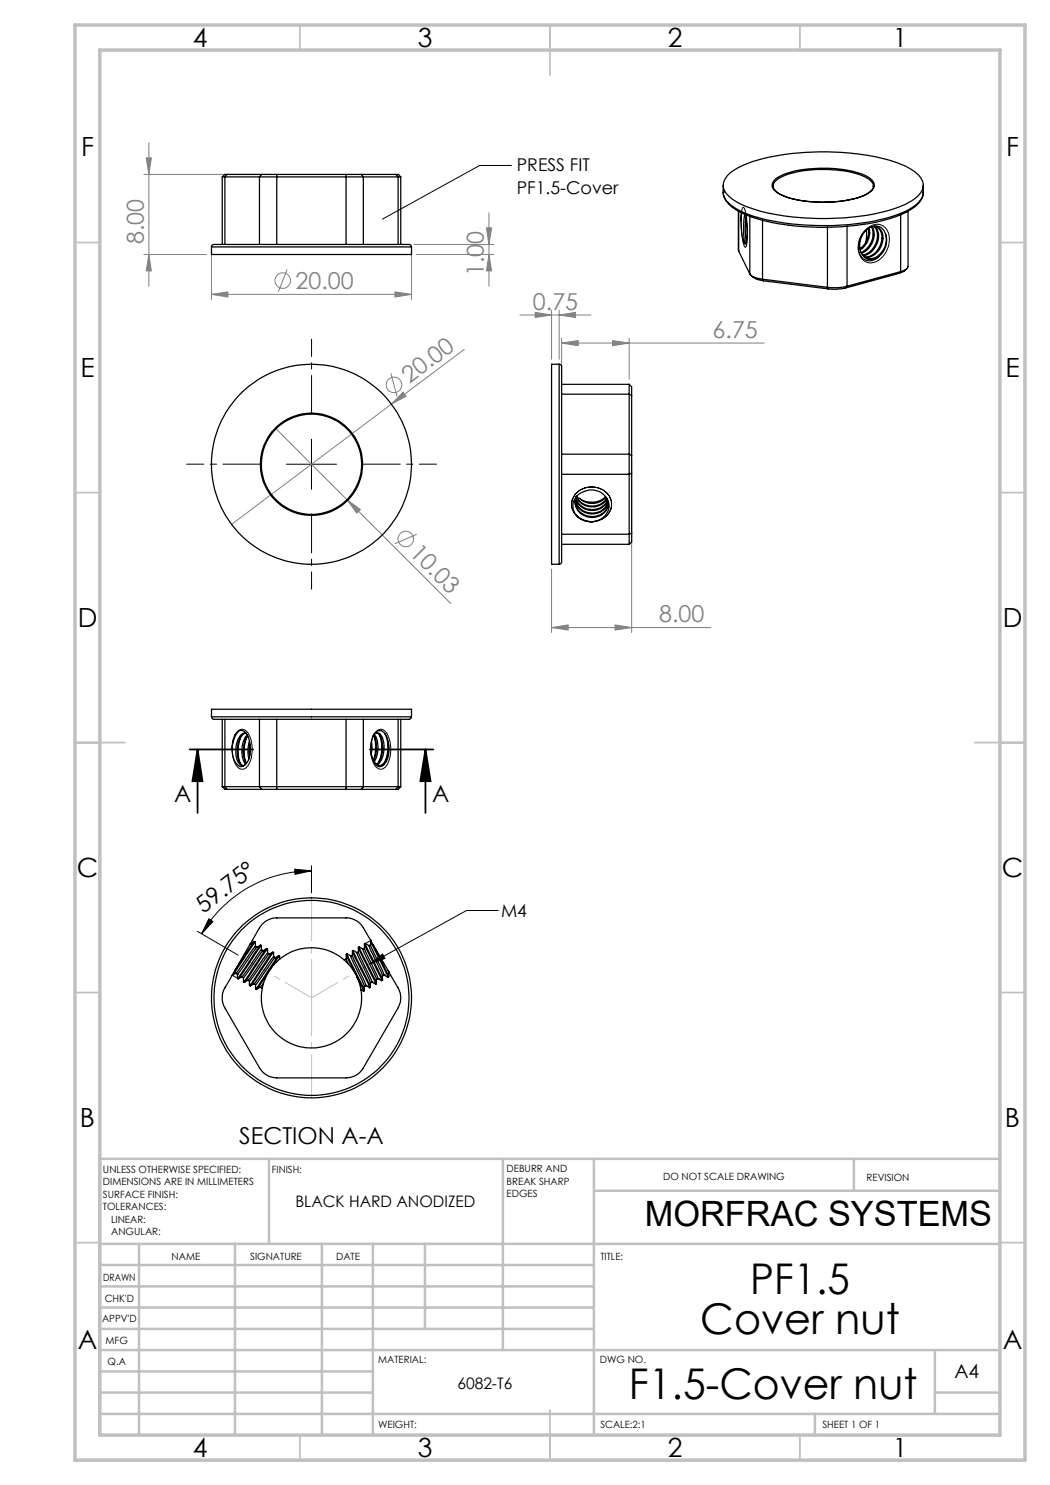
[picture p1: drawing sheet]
<svg xmlns="http://www.w3.org/2000/svg" width="210mm" height="297mm" viewBox="0 0 210 297" stroke-linecap="round" stroke-linejoin="round" font-family="sans-serif">
<g fill="none" stroke="#808080" stroke-width=".2">
<path d="M28.8 34.9h25.6M29.2 31.6h1.1l-.5 3.3zM29.8 28.5v28.8M28.8 50.9h12.5M29.8 50.9l.5 3.3h-1.1zM42.3 58.9l3.3-.5v1zM42.3 49.9v10M42.3 58.9h40M57.4 53.9l-1.7 4.4M79 58.4l3.3 .5-3.3 .5zM82.3 49.9v10M82.8 48.9h16"/>
<path d="M83.3 50.9h15.5M97.3 45.6h1l-.5 3.3zM97.8 42.5v14.8M97.8 50.9l.5 3.3h-1zM78.2 74.7l1.2 4.6M80.6 78.5l.6 .8-2.9 1.5zM92.9 69.9l-46.6 35M104 63h14.2M107 62.5l3.3 .5-3.3 .5zM110.3 62v9.9M111.8 63l3.3-.5v1zM111.8 62v9.9"/>
<path d="M112.3 68.6l3.3-.5v1zM112.3 67.6v8.2M112.3 68.6h40.6M122.5 68.1l3.3 .5-3.3 .5zM125.8 67.6v8.2M55.2 85.8l14.2 14.1M69.4 99.9l2.7 2-.7 .7zM69.4 99.9l20.8 20.8M126.3 91.9v34.6M83.4 106.9l-4.4 1.9M110.3 113.8v12.7M110.3 125.5l3.3-.5v1z"/>
<path d="M110.3 125.5h31.8M123 125l3.3 .5-3.3 .5z"/>
<circle cx="56.5" cy="56.1" r="1.55"/>
<circle cx="78.8" cy="77" r="1.55"/>
<circle cx="81.2" cy="107.8" r="1.56"/>
</g>
<path d="M37.9 149.9h12.7M39.5 149.9l1 6.3h-2zM39.5 149.9v12.7M74 149.9h12.7M85.1 149.9l1 6.3h-2zM85.1 149.9v12.7" fill="none" stroke="#000" stroke-width=".35"/>
<g fill="none" stroke="#000" stroke-width=".2">
<path d="M148.5 41.6l.2-.2a7.8 7.8 0 0 1 .8 4v1.1a4.9 4.9 0 0 1-.4 3 3.8 3.8 0 0 1-.7-2.6l-.2-1.9a8.3 8.3 0 0 1 .3-3.4zM173.3 45.8a2.51 2.51 0 0 1 4.3 .6 4.7 4.7 0 0 1-3.5 6.2 2.75 2.75 0 0 1-2.4-3.3l.3-1.6 .6-1.1zM57.3 92.8h10M62.3 87.8v10.1M115.3 98.6a4.2 4.2 0 0 1 6.9 1.5 3.7 3.7 0 0 1-4.4 4.2 3.4 3.4 0 0 1-3.1-1.9 3.4 3.4 0 0 1 .4-3.6zM47.6 146.2a1.38 1.38 0 0 1 2.2 .8 6.5 6.5 0 0 1-.5 6.5 1.32 1.32 0 0 1-2.2-.6 6.5 6.5 0 0 1 .5-6.7zM75.2 146.3a1.4 1.4 0 0 1 1.4-.4 1.4 1.4 0 0 1 1 1.1 6.4 6.4 0 0 1-.6 6.5 1.35 1.35 0 0 1-2.2-.8 6.5 6.5 0 0 1 .4-6.4zM58.9 173.8l3.4 .4-3.3 .7zM62.3 174.2a25.4 25.4 0 0 0-22 12.6M62.3 173.1v5.5M39.5 186.3l8.1 4.7M41.8 183.8l.8 .5-2.3 2.5z"/>
<path d="M46.5 195l1 .6M50.4 188.1l.5 .2M73.9 192.8l2.6-2 .5 .9zM74.1 188.1l-1 .6M78.1 195l-.4 .3M99.7 182.1h-6.4l-19.4 10.7"/>
</g>
<path d="M52.3 92.8h-15M62.3 82.8v-15M72.3 92.8h15M62.3 102.8v15" fill="none" stroke="#000" stroke-width=".2" stroke-dasharray="15.2 1.3 1.3 1.3" stroke-dashoffset="7.5"/>
<path d="M62.3 219.6v-40" fill="none" stroke="#c0c0c0" stroke-width=".2" stroke-dasharray="15.2 1.3 1.3 1.3" stroke-dashoffset="6.7"/>
<path d="M62.3 199.6l13.8-8.1M62.3 199.6l-13.8-8.1" fill="none" stroke="#c0c0c0" stroke-width=".2" stroke-dasharray="15.2 1.3 1.3 1.3" stroke-dashoffset="9.1"/>
<g fill="none" stroke="#c0c0c0" stroke-width=".35">
<path d="M60 5v5M110 5v10M160 5v5M15 48.5h5M200 48.5h5M15 98.5h5M200 98.5h5M15 148.5h10M195 148.5h10M15 198.5h5M200 198.5h5M15 248.5h5"/>
<path d="M200 248.5h5M60 287v5M110 282v10M160 287v5"/>
</g>
<g fill="none" stroke="#c0c0c0" stroke-width=".5">
<path d="M53.8 231.8v17M100.6 231.8v38.2M118.8 231.8v55.2M118.8 238.2h81.2M170.8 231.8v6.4M200 231.8h-180v55.2M20 248.8h180M20 257.3h98.8M20 253h98.8M27.8 248.8v38.2M47 248.8v38.2M64.4 248.8v38.2"/>
<path d="M74.6 248.8v38.2M85 248.8v17M20 265.8h98.8M20 261.5h98.8M20 278.5h54.6M20 274.3h54.6M20 270h180M187 278.5h13M187 270v12.8M20 282.8h180M163 282.8v4.2"/>
</g>
<path d="M15 5h190v287h-190zM20 10h180v277h-180z" fill="none" stroke="#c0c0c0" stroke-width=".7"/>
<g fill="#000">
<path d="M85.1 149.9l1 6.3h-2zM39.5 149.9l1 6.3h-2z"/>
<path d="M58.9 173.8l3.4 .4-3.3 .7zM41.8 183.8l.8 .5-2.3 2.5z"/>
</g>
<g fill="#808080">
<path d="M80.6 78.5l.6 .8-2.9 1.5z"/>
<path d="M69.4 99.9l2.7 2-.7 .7z"/>
<path d="M79 58.4l3.3 .5-3.3 .5zM42.3 58.9l3.3-.5v1zM111.8 63l3.3-.5v1zM107 62.5l3.3 .5-3.3 .5z"/>
<path d="M110.3 125.5l3.3-.5v1zM123 125l3.3 .5-3.3 .5zM112.3 68.6l3.3-.5v1zM122.5 68.1l3.3 .5-3.3 .5z"/>
<path d="M97.3 45.6h1l-.5 3.3zM97.8 50.9l.5 3.3h-1zM29.2 31.6h1.1l-.5 3.3zM29.8 50.9l.5 3.3h-1.1z"/>
</g>
<path d="M73.9 192.8l2.6-2 .5 .9z" fill="#000"/>
<g fill="none" stroke="#000" stroke-width=".25">
<path d="M44.4 35.4h.6M44.4 35.4v13.5M45 35.4h6.9M45 35.4v13.5M45.4 34.9h-.5l-.5 .5M45.4 34.9h7M45.4 34.9l-.4 .5M51.9 35.4h20.8M51.9 35.4v13.5M52.4 34.9h3M52.4 34.9l-.5 .5M55.4 34.9h13.8"/>
<path d="M55.4 34.9v14M69.2 34.9h3M69.2 34.9v14M72.2 34.9h7M72.2 34.9l.5 .5M72.7 35.4h6.9M72.7 35.4v13.5M79.2 34.9h.5l.5 .5M79.2 34.9l.4 .5M79.6 35.4h.6M79.6 35.4v13.5M80.2 35.4v13.5"/>
<path d="M144.6 38.4a4.4 4.4 0 0 0 2.6 3.6 31.6 31.6 0 0 0 13.3 3.3 48 48 0 0 0 19.2-2.2 8.6 8.6 0 0 0 4.7-3.5l.2-1.2M144.6 38.4h.1M144.6 38.4a4.4 4.4 0 0 0 2.9 3.5 35.5 35.5 0 0 0 15.3 3.2 42.1 42.1 0 0 0 18.5-2.9 5.4 5.4 0 0 0 3.3-3.4v-.4M144.6 37v1.4M145.6 35a18.1 18.1 0 0 1 8.8-3.7 52.5 52.5 0 0 1 24.7 1.2 9.4 9.4 0 0 1 5.2 3.4 2.7 2.7 0 0 1-.9 3.5 20.5 20.5 0 0 1-9.3 3.5 54 54 0 0 1-23.3-1.1 9.9 9.9 0 0 1-5.8-3.6 2.62 2.62 0 0 1 .6-3.2zM154.6 37.2a3 3 0 0 0 2.3 2.1 25.9 25.9 0 0 0 15.8-.2 2.74 2.74 0 0 0 2-1.9M154.6 37.2a2.6 2.6 0 0 1 2-1.9 24.6 24.6 0 0 1 15.9-.1 2.81 2.81 0 0 1 2.2 2M154.6 37.2h.1M155.1 35.8a15.7 15.7 0 0 1 8.7-2.1 20.7 20.7 0 0 1 9.7 1.6 1.84 1.84 0 0 1 1.2 2.3 6.6 6.6 0 0 1-4.4 2.3 26.1 26.1 0 0 1-13.8-.8 2.65 2.65 0 0 1-2.1-2.2l.3-.6zM174.7 37.2h.1M184.6 37v1.4M42.3 49.4l.1-.4a15.2 15.2 0 0 1 4.5-.1h35l.3 .1 .1 .4"/>
<path d="M42.3 49.4v1.5h40v-1.5M42.3 49.4h40M147.7 42.2v8M147.7 50.2l2.3 4.6M147.7 42.3v7.9M148.2 44.1a10.3 10.3 0 0 0 .7 4.7h.1M148.3 42.5l-.1 1.6M148.4 42.6l-.2 1.5M148.9 42.9l-.2 3 .1 1.8 .2 1M149 48.8h.1M149.1 42.9a13.4 13.4 0 0 1 0 5.8l-.1 .1M149.2 43.5l-.2 2.6 .3 2.3"/>
<path d="M150 54.8a3.5 3.5 0 0 0 2.5 1M150 43.3v11.5M150.2 55.1a3.8 3.8 0 0 0 2.5 1.1M152.5 55.8l13 1.7M152.5 55.8l.2 .4M152.5 44.1v11.7M152.7 56.2l13 1.6M165.5 57.5l.2 .3M165.5 45.4v12.1M169.1 57.6l-1.8 .3-1.6-.1M169.4 57.3l-1.9 .2h-2M169.4 57.3l-.3 .3"/>
<path d="M169.4 45.3v12M172 49.7h.1M173.3 46l-.1 2.4M173.6 45.7a4.1 4.1 0 0 1-1.6 4.1M173.8 45.6a4.1 4.1 0 0 1-1.8 4.4M174.3 45.4a4.1 4.1 0 0 1-2.1 5.1M174.4 45.4a3.9 3.9 0 0 1-2.1 5.3M174.8 45.3a3.7 3.7 0 0 1-.6 4.9l-1 .6-.7 .2M175 45.3a2.15 2.15 0 0 1 .7 2.1 3.8 3.8 0 0 1-3.1 3.7M175.3 45.4a2.93 2.93 0 0 1 .6 3.9 3.3 3.3 0 0 1-3 2.1M175.9 51.2a2.33 2.33 0 0 1-2.8 .4 2.33 2.33 0 0 1-1.2-2.5 3.6 3.6 0 0 1 3-3.8 1.99 1.99 0 0 1 1.7 2.4 3.6 3.6 0 0 1-3.6 3.8M177.1 46.7a2.23 2.23 0 0 0-3.8-.8 4.2 4.2 0 0 0-1 5.5 2.27 2.27 0 0 0 3.6-.2"/>
<path d="M177.1 46.7a4.1 4.1 0 0 1-1.2 4.5M177.1 46.7a4 4 0 0 1-3.1 5.1l-.8-.2M179.8 54.7l-10.7 2.9M180.1 54.3l-10.7 3M180.1 54.3l-.3 .4M180.1 42.9v11.4M181.4 53.8l-.8 .6-.8 .3M181.6 42.2v11.1a1.29 1.29 0 0 1-1.2 .9l-.3 .1M111.8 72.8l.4 .2a8.2 8.2 0 0 1 .1 3.2v36.3l-.2 .3-.3 .1M111.8 72.8h-1.5v40.1h1.5M111.8 72.8v40.1M112.3 78.8h13.5"/>
<path d="M112.3 76.9h13.5M125.8 76.9v1.9M125.8 76.9l.5 .5v1.7M125.8 78.8v12M125.8 78.8l.5 .3M126.3 79.1v12M112.3 90.8h13.5M112.3 94.9h13.5M115.1 99.8a3.5 3.5 0 0 0 3.1 2.3 3.5 3.5 0 0 0 3.3-2M115.1 99.7a3.5 3.5 0 0 0 3.1 2.2 3.5 3.5 0 0 0 3.3-1.9M115.3 99.3a3.2 3.2 0 0 0 .8 3.4 3.2 3.2 0 0 0 3.5 .6 2.57 2.57 0 0 0 1.7-3.7M115.3 99.4a3.5 3.5 0 0 0 6.1 .4"/>
<path d="M115.3 99.3a3.5 3.5 0 0 0 6 .4M115.3 99.3l.1 .1M115.4 99.2l-.1 .2 .6 .3M121.1 99.3a4 4 0 0 1-5.2 .4M121.1 99.4a3.5 3.5 0 0 1-5.2 .3M121.3 99.6a3.8 3.8 0 0 0-3.7-1.5 3.8 3.8 0 0 0-3 2.7 3.4 3.4 0 0 0 4 3.5M121.3 99.6a3 3 0 0 1-2 4.6l-.7 .1M125.8 90.8v4.1M125.8 90.8l.5 .3M125.8 94.9v12M126.3 91.1v3.5M126.3 94.6l-.5 .3"/>
<path d="M126.3 94.6v12M112.3 106.9h13.5M112.3 108.9h13.5M115 100.1a3.5 3.5 0 0 0 3 2.7 3.5 3.5 0 0 0 3.5-2l.1-.3M115 100.3a3.4 3.4 0 0 0 3 3 3.4 3.4 0 0 0 3.6-2.2v-.5M115.1 100a3.4 3.4 0 0 0 3 2.6 3.4 3.4 0 0 0 3.4-2l.1-.2M115.2 103a4.5 4.5 0 0 0 3.4 1.3M125.8 106.9v2M126.3 106.6v1.8l-.5 .5M126.3 106.6l-.5 .3M42.3 143.4l.1 .3a15.2 15.2 0 0 0 4.5 .2h35l.3-.2 .1-.3M42.3 143.4v-1.6h40v1.6"/>
<path d="M42.3 143.4h40M44.4 157.3h.6M44.4 157.3l.5 .6h.5M44.4 143.9v13.4M45 143.9v13.4M45 157.3h6.9M45 157.3l.4 .6M45.4 157.9h7M46.4 149.9a4 4 0 0 1 1.5-3.8 1.98 1.98 0 0 1 2 2.1 5.2 5.2 0 0 1-.8 4.7M46.4 149.9a3.6 3.6 0 0 0 1.6 3.4 1.11 1.11 0 0 0 1.1-.4M47.7 146.2a5.6 5.6 0 0 0-1.3 3.7M48.1 147.5a7.5 7.5 0 0 0-.1 5.1"/>
<path d="M48.7 149.9v.7M49.1 146.5a2.21 2.21 0 0 0-1.7 2.1 5.1 5.1 0 0 0 .6 4.3l.2 .1a.7 .7 0 0 0 .9-.1M49.2 146.6a3.4 3.4 0 0 0-1.7 3.4 3.1 3.1 0 0 0 1.2 3.1M49.4 147.5a7.1 7.1 0 0 0-.2 5.1M49.5 147a5.2 5.2 0 0 0-.4 5.9M49.6 147.2a5.5 5.5 0 0 0-.3 5.5M49.9 148.3l-.3 1.6 .2 1.9M50 148.9l-.1 1 .1 1.2M51.9 157.3h20.8M51.9 143.9v13.4M51.9 157.3l.5 .6M52.4 157.9h3"/>
<path d="M55.4 143.9v14M55.4 157.9h13.8M69.2 157.9h3M69.2 143.9v14M72.2 157.9h7M72.7 143.9v13.4M72.7 157.3l-.5 .6M72.7 157.3h6.9M74.1 150a3.6 3.6 0 0 0 1.6 3.1 1.08 1.08 0 0 0 1.2-.3M74.3 148.3l.1 1.3-.2 1.2M74.7 147a5.7 5.7 0 0 1 0 5.1 7.7 7.7 0 0 0 .1-5M74.8 147a.95 .95 0 0 1 1-.4 .95 .95 0 0 1 .6 .9 5.7 5.7 0 0 1-.5 5l-.4 .5"/>
<path d="M74.9 146.9a5.2 5.2 0 0 1 0 5.4v.1M75.3 146.6a3.5 3.5 0 0 1 1.2 3.5l-.3 1.5-.9 1.3M76 147.1a7.5 7.5 0 0 1-.2 5.2M77 146.8a7 7 0 0 1 0 5.4M77.6 148.4a2.34 2.34 0 0 0-1.7-2.3 2.37 2.37 0 0 0-1.6 2.3 4.9 4.9 0 0 0 1.2 4.8 1.08 1.08 0 0 0 1.4-.4M77.6 148.4l.1 .4a5 5 0 0 1-.8 4M77.6 148.4a5.5 5.5 0 0 1-1 4.3l-.7 .4M79.6 157.3h.6M79.6 143.9v13.4M79.6 157.3l-.4 .6M80.2 157.3l-.5 .6h-.5M80.2 143.9v13.4"/>
<path d="M47 194.1l-.5 .9M47.2 194.7l.3 .1M47.5 194.8v.9l.1 .1 .8-.4M47.5 194.8h.1M48.4 195.4l.3 .1M48.7 195.5v.9l.1 .1 .8-.5M49.6 196l.3 .2M49.9 196.2v.9l.2 .1 .7-.5M50 188.9l-3 5.2M50.1 188.7l-.1 .2M50.1 188.7l.1 .1M50.2 188.8l-.2 .1"/>
<path d="M50.2 188.8h.1M50.8 196.7l.3 .2M50.9 188.4l-3.9 5.7M51.1 189.3l-3.9 5.4M51.1 189.3h.1M51.1 188.4l-4.6 6.6M51.1 188.4v.9M51.1 188.4l-.2-.1-.7 .5M51.1 189.3l.3 .2M51.1 196.9v.9l.2 .1 .7-.5 .5 .3M51.3 189.5l-3.8 5.3M51.4 189.5h.1"/>
<path d="M52.1 189.1l-4.5 6.5M52.3 189.1l-.2-.1-.7 .5M52.3 190l-3.9 5.4M52.3 189.1l-4.6 6.6M52.3 189.1v.9M52.3 190h.1M52.3 190l.3 .2M52.5 197.7a10 10 0 0 0 9.7 11.9 10 10 0 0 0 10-11.7M52.6 190.2l-.4 .4-3.5 4.9M52.7 196.6l-.7 .8M52.7 196.6l-.2 1.1M53.3 189.8l-4.5 6.6"/>
<path d="M53.5 189.8l-4.6 6.6M53.5 190.7l-3.9 5.3M53.5 189.8v.9M53.5 190.7h.1M53.5 189.8l-.2-.1-.7 .5M53.5 190.7l.3 .1M53.8 190.8h.1M53.8 190.8l-3.5 5.1-.4 .3M54.5 190.5l-4.5 6.6M54.7 191.4l-3.9 5.3M54.7 190.5l-4.6 6.6M54.7 190.5v.9"/>
<path d="M54.7 191.4h.1M54.7 190.5l-.1-.1-.8 .4M54.7 191.4l.3 .2M55 191.6l-3.9 5.3M55 191.6h.1M55.7 191.2l-4.5 6.6M55.9 191.8a10.7 10.7 0 0 0-3.2 4.8M55.9 191.2l-4.5 6.6M55.9 191.2v.6M55.9 191.8a10 10 0 0 1 12.9 .2M55.9 191.2l-.1-.1-.8 .5M68.9 192l.7 .7"/>
<path d="M69.3 191.7l.3 1M69.3 191h.1M69.3 191.7l-.5 .3M69.3 191l1.8 3.8M69.4 190.9l3.4 7.2M69.6 192.7l1.5 2.1M70.2 191.2l-.8-.4h-.1v.9M70.2 191.2l2.6 6.1M70.5 191.1l2.7 6M70.5 190.3l3.1 6.3 .3 1M70.5 191l-.3 .2M70.6 190.2l3.5 7.2"/>
<path d="M71.1 194.8l.3 .5M71.4 195.3l1.3 3M71.4 195.3l.8 2.6M71.4 190.5l-.8-.4-.1 .1v.8M71.4 190.5l2.7 6.1M71.7 190.4l.5 1.3 1.8 3.7 .4 1M71.7 189.5h.1M71.7 189.6l3.4 7.2M71.7 190.4l-.3 .1M71.9 189.5l3.4 7.2M72.2 197.9l.5 .4M72.6 189.8l-.8-.4-.1 .1v.9"/>
<path d="M72.6 189.8l2.7 6.1M72.8 197.3v.9l-.1 .1M72.8 197.3h.1M72.9 189.6l2.7 6.1M72.9 189.6l-.3 .2M72.9 188.9l3.4 7.2M73.1 188.8l3.4 7.2M73.2 197.1l.7 .5M73.2 197.1h.1M73.2 197.1l-.4 .2M73.8 189.1l-.7-.4-.2 .1v.8M73.8 189.2l2.7 5.9"/>
<path d="M73.8 189.1h.1M74.1 196.6v.8l-.2 .2M74.1 188.9l2.7 6.1M74.1 188.1v.8M74.1 188.2l3.5 7.2M74.1 188.1l-1.4-2.5a4 4 0 0 0-3.5-2h-13.8a4.1 4.1 0 0 0-3.5 2l-1.8 3.1M74.1 188.1h.1M74.1 188.1l.5 .8M74.1 188.9l-.3 .2M74.4 196.4l.7 .4M74.4 196.4h.1M74.4 196.4l-.3 .2"/>
<path d="M74.6 188.9l3.1 6.3M74.6 188.9l3 5.2M75.3 195.9v.8l-.2 .1M75.3 195.9h.1M75.6 195.7l.7 .4M75.6 195.7h.1M75.6 195.7l-.3 .2M76.5 195.2v.9h-.2M76.5 195.2h.1M76.8 195h.1M76.8 195l.8 .4M76.8 195l-.3 .2"/>
<path d="M77.6 194.1l.1 .4M77.6 194.1l.2 .3M77.7 194.5v.9h-.1M77.7 194.5h.1M77.8 194.4l1.8 3.2a4 4 0 0 1 0 4l-6.9 12a3.9 3.9 0 0 1-3.5 2h-13.8a4 4 0 0 1-3.5-2l-6.9-12a4 4 0 0 1 0-4l1.4-2.5 .8-.4M77.8 194.4l-.1 .1"/>
<circle cx="62.3" cy="92.9" r="20"/>
<circle cx="62.3" cy="92.8" r="10"/>
<circle cx="62.3" cy="92.9" r="10.2"/>
<circle cx="62.3" cy="199.6" r="20"/>
<circle cx="62.3" cy="199.6" r="19.5"/>
</g>
<path d="M102.3 33.1h-6.4l-19.4 10.7" fill="none" stroke="#000" stroke-width=".2"/>
<g font-size="8.5">
<text x="150" y="258.8">PF1.5</text>
<text x="140.1" y="266.9">Cover nut</text>
<text x="125.8" y="279.7">F1.5-Cover nut</text>
</g>
<text font-size="7" x="129" y="245.2">MORFRAC SYSTEMS</text>
<g font-size="5.3">
<text x="38.5" y="9.5">4</text>
<text x="83.5" y="9.5">3</text>
<text x="133.6" y="9.5">2</text>
<text x="178.6" y="9.5">1</text>
<text x="16.2" y="31.2">F</text>
<text x="201.2" y="31.2">F</text>
<text x="16.1" y="75.5">E</text>
<text x="201.1" y="75.5">E</text>
<text x="15.5" y="125.5">D</text>
<text x="200.5" y="125.5">D</text>
<text x="15.4" y="175.5">C</text>
<text x="200.4" y="175.5">C</text>
<text x="16" y="225.5">B</text>
<text x="201" y="225.5">B</text>
<text x="15.5" y="269.7">A</text>
<text x="200.5" y="269.7">A</text>
<text x="38.5" y="291.5">4</text>
<text x="83.5" y="291.5">3</text>
<text x="133.6" y="291.5">2</text>
<text x="178.6" y="291.5">1</text>
</g>
<g font-size="4.7" fill="#808080">
<text x="28.8" y="48.9" transform="rotate(-90 28.8 48.9)">8.00</text>
<text x="59.1" y="57.8">20.00</text>
<text x="96.8" y="55.3" transform="rotate(-90 96.8 55.3)">1.00</text>
<text x="106.6" y="62">0.75</text>
<text x="142.5" y="67.6">6.75</text>
<text x="81.9" y="76.8" transform="rotate(-37 81.9 76.8)">20.00</text>
<text x="81.8" y="110.8" transform="rotate(45 81.8 110.8)">10.03</text>
<text x="131.8" y="124.5">8.00</text>
</g>
<g font-size="4.7">
<text x="34.8" y="160.5">A</text>
<text x="86.4" y="160.5">A</text>
<text x="40.7" y="182.9" transform="rotate(-38 40.7 182.9)">59.75°</text>
<text x="47.9" y="228.8">SECTION A-A</text>
</g>
<text font-size="3.9" x="190.9" y="275.5">A4</text>
<g font-size="3.5">
<text x="103.4" y="34.2">PRESS FIT</text>
<text x="103.4" y="38.7">PF1.5-Cover</text>
<text x="100.2" y="183.5">M4</text>
</g>
<g font-size="3.2">
<text x="59.1" y="241.4">BLACK HARD ANODIZED</text>
<text x="91.5" y="277.9">6082-T6</text>
</g>
<g font-size="2">
<text x="20.6" y="234.6">UNLESS OTHERWISE SPECIFIED:</text>
<text x="20.6" y="237.1">DIMENSIONS ARE IN MILLIMETERS</text>
<text x="20.6" y="239.6">SURFACE FINISH:</text>
<text x="54.4" y="234.6">FINISH:</text>
<text x="101.3" y="234.5">DEBURR AND</text>
<text x="101.3" y="237">BREAK SHARP</text>
<text x="101.3" y="239.5">EDGES</text>
<text x="132.6" y="236">DO NOT SCALE DRAWING</text>
<text x="173.3" y="236.2">REVISION</text>
<text x="20.6" y="242.1">TOLERANCES:</text>
<text x="22.2" y="244.6">LINEAR:</text>
<text x="22.2" y="247.1">ANGULAR:</text>
<text x="34.3" y="252">NAME</text>
<text x="50" y="251.9">SIGNATURE</text>
<text x="67.2" y="251.9">DATE</text>
<text x="120.1" y="251.9">TITLE:</text>
<text x="20.6" y="256.1">DRAWN</text>
<text x="20.9" y="260.3">CHK'D</text>
<text x="20.4" y="264.4">APPV'D</text>
<text x="21.1" y="268.8">MFG</text>
<text x="21.5" y="273">Q.A</text>
<text x="75.6" y="272.5">MATERIAL:</text>
<text x="120" y="272.5">DWG NO.</text>
<text x="75.6" y="285.5">WEIGHT:</text>
<text x="120.1" y="285.6">SCALE:2:1</text>
<text x="164.5" y="285.6">SHEET 1 OF 1</text>
</g>
</svg>
